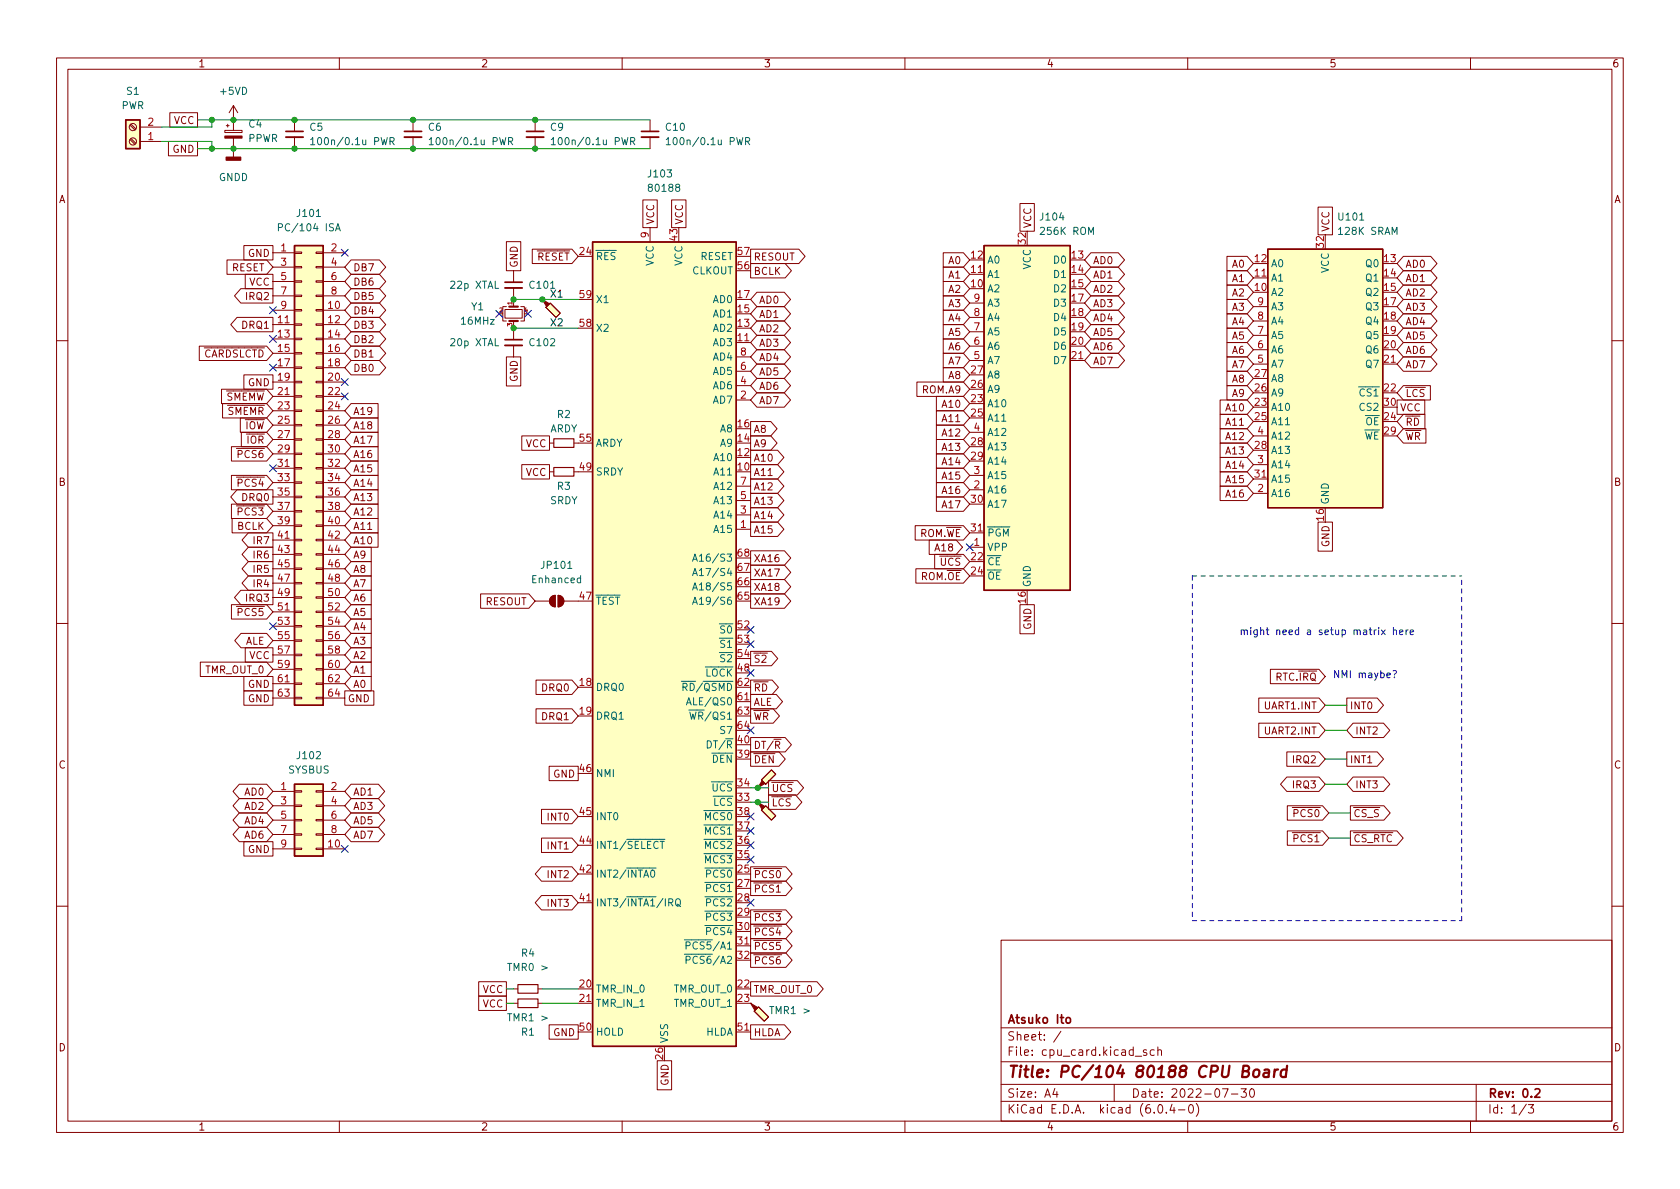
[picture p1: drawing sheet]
<svg xmlns="http://www.w3.org/2000/svg" width="297mm" height="210mm" viewBox="0 0 297 210" stroke-linecap="round" stroke-linejoin="round" font-family="sans-serif">
<g fill="none" stroke="#840000" stroke-width=".18">
<path d="M10 10.2h277v190.1h-277zM12 12.2h273v186.1h-273zM30 19.9h4.9v2.6h-4.9zM41.3 18.7l-.8 1.2M41.3 18.7v4.4M41.3 18.7l.7 1.2M60 10.2v2M110 10.2v2M160 10.2v2M210 10.2v2M260 10.2v2M23 22.1l.9 .9"/>
<path d="M23 24.7l.9 .8M23.2 22l.8 .8M23.2 24.5l.8 .8M24.8 25h3.8M24.8 22.5h3.8M29.8 25h5.1v2.6h-5.1zM39.8 23.1h3v.3h-3zM40 22.2h.5M40.3 22v.5M41.3 24.4v3.4M52.1 21.2v2M52.1 24.3v2"/>
<path d="M73 21.2v2M73 24.3v2M94.6 21.2v2M94.6 24.3v2M113.7 35.4h2.5v4.9h-2.5zM114.9 21.2v2M114.9 24.3v2M118.7 35.4h2.6v4.9h-2.6zM180.3 36h2.6v4.9h-2.6zM233 36.6h2.6v4.9h-2.6zM40.1 46h7l1.2 1.2-1.2 1.3h-7zM41.9 56.1h6.4v2.6h-6.4l-1.1-1.3z"/>
<path d="M42.6 51h5.7v2.6h-5.7l-1.1-1.3zM43.1 43.4h5.2v2.6h-5.2zM43.4 48.5h4.9v2.5h-4.9zM48.3 44.7h3.8M48.3 54.9h3.8M48.3 57.4h3.8M48.3 59.9h3.8M48.3 47.2h3.8M48.3 49.8h3.8M48.3 52.3h3.8M52.1 59.8h1.2v.3h-1.2zM52.1 57.3h1.2v.2h-1.2z"/>
<path d="M52.1 54.7h1.2v.3h-1.2zM52.1 52.2h1.2v.2h-1.2zM52.1 49.7h1.2v.2h-1.2zM52.1 47.1h1.2v.3h-1.2zM52.1 44.6h1.2v.2h-1.2zM55.9 59.8h1.2v.3h-1.2zM55.9 57.3h1.2v.2h-1.2zM55.9 54.7h1.2v.3h-1.2zM55.9 52.2h1.2v.2h-1.2zM55.9 49.7h1.2v.2h-1.2zM55.9 47.1h1.2v.3h-1.2zM55.9 44.6h1.2v.2h-1.2z"/>
<path d="M57.1 44.7h3.9M57.1 54.9h3.9M57.1 57.4h3.9M57.1 59.9h3.9M57.1 47.2h3.9M57.1 49.8h3.9M57.1 52.3h3.9M62.1 46h5l1.1 1.2-1.1 1.3h-5l-1.1-1.3zM62.1 58.7h5l1.1 1.2-1.1 1.3h-5l-1.1-1.3zM62.1 51h5l1.1 1.3-1.1 1.3h-5l-1.1-1.3zM62.1 56.1h5l1.1 1.3-1.1 1.3h-5l-1.1-1.3zM62.1 53.6h5l1.1 1.3-1.1 1.2h-5l-1.1-1.2z"/>
<path d="M62.1 48.5h5l1.1 1.3-1.1 1.2h-5l-1.1-1.2zM89.3 54.7h3v1.6h-3zM89.5 42.7h2.6v5.2h-2.6zM89.5 54.2h-.6v2.6h.6M90.8 47.9v2M90.8 50.9v3.3M90.8 56.8v3.3M92.1 54.2h.6v2.6h-.6M94.1 44.1h7l1.1 1.2-1.1 1.3h-7zM95.9 53h.1M96.5 54.4l.8-.8 1.8 1.8-.8 .7zM114.9 40.3v2.5"/>
<path d="M132.7 44.1h8.5l1.2 1.2-1.2 1.3h-8.5zM132.7 46.6h6.1l1.1 1.3-1.1 1.2h-6.1zM133.8 59.3h4.9l1.1 1.3-1.1 1.2h-4.9l-1.1-1.2zM133.8 51.7h4.9l1.1 1.3-1.1 1.2h-4.9l-1.1-1.2zM133.8 56.8h4.9l1.1 1.2-1.1 1.3h-4.9l-1.1-1.3zM133.8 54.2h4.9l1.1 1.3-1.1 1.3h-4.9l-1.1-1.3zM166.8 47.2h3.5l1.1 1.3-1.1 1.3h-3.5zM166.8 57.4h3.5l1.1 1.3-1.1 1.2h-3.5zM166.8 49.8h3.5l1.1 1.2-1.1 1.3h-3.5zM166.8 54.9h3.5l1.1 1.2-1.1 1.3h-3.5zM166.8 59.9h3.5l1.1 1.3-1.1 1.3h-3.5zM166.8 44.7h3.5l1.1 1.3-1.1 1.2h-3.5z"/>
<path d="M166.8 52.3h3.5l1.1 1.3-1.1 1.3h-3.5zM171.4 48.5h2.6M171.4 58.7h2.6M171.4 56.1h2.6M171.4 53.6h2.6M192.9 54.9h4.8l1.1 1.2-1.1 1.3h-4.8l-1.1-1.3zM192.9 52.3h4.8l1.1 1.3-1.1 1.3h-4.8l-1.1-1.3zM192.9 57.4h4.8l1.1 1.3-1.1 1.2h-4.8l-1.1-1.2zM192.9 59.9h4.8l1.1 1.3-1.1 1.3h-4.8l-1.1-1.3zM192.9 47.2h4.8l1.1 1.3-1.1 1.3h-4.8l-1.1-1.3zM192.9 49.8h4.8l1.1 1.2-1.1 1.3h-4.8l-1.1-1.3zM192.9 44.7h4.8l1.1 1.3-1.1 1.2h-4.8l-1.1-1.2z"/>
<path d="M216.9 50.4h3.6l1.1 1.3-1.1 1.3h-3.6zM216.9 55.5h3.6l1.1 1.3-1.1 1.2h-3.6zM216.9 58h3.6l1.1 1.3-1.1 1.3h-3.6zM216.9 53h3.6l1.1 1.2-1.1 1.3h-3.6zM216.9 45.3h3.6l1.1 1.3-1.1 1.3h-3.6zM216.9 47.9h3.6l1.1 1.2-1.1 1.3h-3.6zM221.6 49.1h2.6M221.6 59.3h2.6M221.6 56.8h2.6M221.6 54.2h2.6M248.1 53h4.9l1.1 1.2-1.1 1.3h-4.9l-1.1-1.3zM248.1 58h4.9l1.1 1.3-1.1 1.3h-4.9l-1.1-1.3z"/>
<path d="M248.1 47.9h4.9l1.1 1.2-1.1 1.3h-4.9l-1.1-1.3zM248.1 45.3h4.9l1.1 1.3-1.1 1.3h-4.9l-1.1-1.3zM248.1 55.5h4.9l1.1 1.3-1.1 1.2h-4.9l-1.1-1.2zM248.1 50.4h4.9l1.1 1.3-1.1 1.3h-4.9l-1.1-1.3zM10 60.2h2M35.2 61.2h11.9l1.2 1.3-1.2 1.2h-11.9zM39.2 68.8h7.9l1.2 1.3-1.2 1.3h-7.9zM39.3 71.4h7.8l1.2 1.2-1.2 1.3h-7.8zM40.9 79h6.2l1.2 1.3-1.2 1.2h-6.2zM42.5 73.9h4.6l1.2 1.3-1.2 1.2h-4.6zM42.7 76.4h4.4l1.2 1.3-1.2 1.3h-4.4zM43.1 66.3h5.2v2.5h-5.2z"/>
<path d="M48.3 62.5h3.8M48.3 65h3.8M48.3 67.6h3.8M48.3 70.1h3.8M48.3 72.6h3.8M48.3 75.2h3.8M48.3 77.7h3.8M52.1 77.6h1.2v.2h-1.2zM52.1 75.1h1.2v.2h-1.2zM52.1 72.5h1.2v.3h-1.2zM52.1 70h1.2v.2h-1.2zM52.1 67.4h1.2v.3h-1.2z"/>
<path d="M52.1 64.9h1.2v.2h-1.2zM52.1 62.4h1.2v.2h-1.2zM55.9 77.6h1.2v.2h-1.2zM55.9 75.1h1.2v.2h-1.2zM55.9 72.5h1.2v.3h-1.2zM55.9 70h1.2v.2h-1.2zM55.9 67.4h1.2v.3h-1.2zM55.9 64.9h1.2v.2h-1.2zM55.9 62.4h1.2v.2h-1.2zM57.1 62.5h3.9M57.1 65h3.9M57.1 67.6h3.9"/>
<path d="M57.1 70.1h3.9M57.1 72.6h3.9M57.1 75.2h3.9M57.1 77.7h3.9M62.1 71.4h4.7v2.5h-4.7l-1.1-1.3zM62.1 73.9h4.7v2.5h-4.7l-1.1-1.2zM62.1 76.4h4.7v2.6h-4.7l-1.1-1.3zM62.1 61.2h5l1.1 1.3-1.1 1.2h-5l-1.1-1.2zM62.1 63.7h5l1.1 1.3-1.1 1.3h-5l-1.1-1.3zM62.1 79h4.7v2.5h-4.7l-1.1-1.2zM89.5 63.1h2.6v5.2h-2.6zM90.8 61.1v2"/>
<path d="M92.3 77.1h4.9v2.5h-4.9zM97.2 78.4h.7M101.5 78.4h.7M130.2 60.6h2.5M130.2 70.7h2.5M130.2 68.2h2.5M130.2 65.7h2.5M130.2 63.1h2.5M132.7 77.1h3.6l1.1 1.3-1.1 1.2h-3.6zM132.7 74.5h3.6l1.1 1.3-1.1 1.3h-3.6zM132.7 79.6h4.8l1.1 1.3-1.1 1.3h-4.8zM133.8 69.5h4.9l1.1 1.2-1.1 1.3h-4.9l-1.1-1.3z"/>
<path d="M133.8 61.8h4.9l1.1 1.3-1.1 1.3h-4.9l-1.1-1.3zM133.8 66.9h4.9l1.1 1.3-1.1 1.3h-4.9l-1.1-1.3zM133.8 64.4h4.9l1.1 1.3-1.1 1.2h-4.9l-1.1-1.2zM162.1 67.6h8.2l1.1 1.2-1.1 1.3h-8.2zM165.6 75.2h4.7l1.1 1.2-1.1 1.3h-4.7zM165.6 72.6h4.7l1.1 1.3-1.1 1.3h-4.7zM165.6 70.1h4.7l1.1 1.3-1.1 1.2h-4.7zM165.6 77.7h4.7l1.1 1.3-1.1 1.3h-4.7zM166.8 65h3.5l1.1 1.3-1.1 1.3h-3.5zM166.8 62.5h3.5l1.1 1.2-1.1 1.3h-3.5zM171.4 63.7h2.6M171.4 76.4h2.6"/>
<path d="M171.4 61.2h2.6M189.2 63.7h2.6M192.9 62.5h4.8l1.1 1.2-1.1 1.3h-4.8l-1.1-1.3zM215.7 70.7h4.8l1.1 1.3-1.1 1.3h-4.8zM215.7 75.8h4.8l1.1 1.3-1.1 1.3h-4.8zM215.7 73.3h4.8l1.1 1.2-1.1 1.3h-4.8zM215.7 78.4h4.8l1.1 1.2-1.1 1.3h-4.8zM216.9 60.6h3.6l1.1 1.2-1.1 1.3h-3.6zM216.9 63.1h3.6l1.1 1.3-1.1 1.3h-3.6zM216.9 68.2h3.6l1.1 1.3-1.1 1.2h-3.6zM216.9 65.7h3.6l1.1 1.2-1.1 1.3h-3.6zM221.6 64.4h2.6"/>
<path d="M221.6 77.1h2.6M221.6 61.8h2.6M244.5 64.4h2.5M247 70.7h4.9v2.6h-4.9zM248.1 60.6h4.9l1.1 1.2-1.1 1.3h-4.9l-1.1-1.3zM248.1 73.3h3.8v2.5h-3.8l-1.1-1.3zM248.1 68.2h4.8v2.5h-4.8l-1.1-1.2zM248.1 63.1h4.9l1.1 1.3-1.1 1.3h-4.9l-1.1-1.3zM248.1 75.8h4v2.6h-4l-1.1-1.3zM285 60.2h2M40.9 89.1h6.2l1.2 1.3-1.2 1.3h-6.2zM40.9 84.1h6.2l1.2 1.2-1.2 1.3h-6.2z"/>
<path d="M41 91.7h6.1l1.2 1.3-1.2 1.2h-6.1zM41.9 86.6h6.4v2.5h-6.4l-1.1-1.2zM43.9 94.2h4.4v2.6h-4.4l-1.1-1.3zM43.9 96.8h4.4v2.5h-4.4l-1.1-1.3zM43.9 99.3h4.4v2.5h-4.4l-1.1-1.2zM48.3 80.3h3.8M48.3 82.8h3.8M48.3 85.3h3.8M48.3 87.9h3.8M48.3 90.4h3.8M48.3 93h3.8M48.3 95.5h3.8"/>
<path d="M48.3 98h3.8M52.1 97.9h1.2v.3h-1.2zM52.1 95.4h1.2v.2h-1.2zM52.1 92.8h1.2v.3h-1.2zM52.1 90.3h1.2v.2h-1.2zM52.1 87.8h1.2v.2h-1.2zM52.1 85.2h1.2v.3h-1.2zM52.1 82.7h1.2v.2h-1.2zM52.1 80.1h1.2v.3h-1.2zM55.9 97.9h1.2v.3h-1.2zM55.9 95.4h1.2v.2h-1.2zM55.9 92.8h1.2v.3h-1.2z"/>
<path d="M55.9 90.3h1.2v.2h-1.2zM55.9 87.8h1.2v.2h-1.2zM55.9 85.2h1.2v.3h-1.2zM55.9 82.7h1.2v.2h-1.2zM55.9 80.1h1.2v.3h-1.2zM57.1 80.3h3.9M57.1 82.8h3.9M57.1 85.3h3.9M57.1 87.9h3.9M57.1 90.4h3.9M57.1 93h3.9M57.1 95.5h3.9"/>
<path d="M57.1 98h3.9M62.1 99.3h3.5v2.5h-3.5l-1.1-1.2zM62.1 96.8h3.5v2.5h-3.5l-1.1-1.3zM62.1 89.1h4.7v2.6h-4.7l-1.1-1.3zM62.1 86.6h4.7v2.5h-4.7l-1.1-1.2zM62.1 94.2h4.7v2.6h-4.7l-1.1-1.3zM62.1 91.7h4.7v2.5h-4.7l-1.1-1.2zM62.1 84.1h4.7v2.5h-4.7l-1.1-1.3zM62.1 81.5h4.7v2.6h-4.7l-1.1-1.3zM92.3 82.2h4.9v2.5h-4.9zM97.2 83.4h.7M101.5 83.4h.7"/>
<path d="M130.2 93.6h2.5M130.2 91.1h2.5M130.2 88.5h2.5M130.2 86h2.5M132.7 97.4h6l1.1 1.3-1.1 1.2h-6zM132.7 89.8h4.8l1.1 1.3-1.1 1.2h-4.8zM132.7 87.2h4.8l1.1 1.3-1.1 1.3h-4.8zM132.7 84.7h4.8l1.1 1.3-1.1 1.2h-4.8zM132.7 92.3h4.8l1.1 1.3-1.1 1.3h-4.8zM132.7 82.2h4.8l1.1 1.2-1.1 1.3h-4.8zM132.7 99.9h6l1.1 1.3-1.1 1.3h-6zM161.8 93h8.5l1.1 1.2-1.1 1.3h-8.5z"/>
<path d="M164.3 95.5h4.8l1.1 1.3-1.1 1.2h-4.8zM165.3 98h5l1.1 1.3-1.1 1.3h-5zM165.6 87.9h4.7l1.1 1.2-1.1 1.3h-4.7zM165.6 82.8h4.7l1.1 1.3-1.1 1.2h-4.7zM165.6 80.3h4.7l1.1 1.2-1.1 1.3h-4.7zM165.6 85.3h4.7l1.1 1.3-1.1 1.3h-4.7zM171.4 96.8h2.6M171.4 86.6h2.6M171.4 84.1h2.6M171.4 94.2h2.6M215.7 86h4.8l1.1 1.2-1.1 1.3h-4.8zM215.7 80.9h4.8l1.1 1.3-1.1 1.2h-4.8z"/>
<path d="M215.7 83.4h4.8l1.1 1.3-1.1 1.3h-4.8zM221.6 87.2h2.6M221.6 82.2h2.6M221.6 84.7h2.6M233 92.3h2.6v5.2h-2.6zM10 110.2h2M35.4 117.1h11.7l1.2 1.3-1.2 1.2h-11.7zM40.9 106.9h6.2l1.2 1.3-1.2 1.3h-6.2zM42.6 104.4h5.7v2.5h-5.7l-1.1-1.2zM42.6 112h4.5l1.2 1.3-1.2 1.2h-4.5l-1.1-1.2zM43.1 119.6h5.2v2.6h-5.2zM43.4 114.5h4.9v2.6h-4.9z"/>
<path d="M43.9 101.8h4.4v2.6h-4.4l-1.1-1.3zM48.3 100.6h3.8M48.3 103.1h3.8M48.3 105.7h3.8M48.3 108.2h3.8M48.3 110.7h3.8M48.3 113.3h3.8M48.3 115.8h3.8M48.3 118.4h3.8M52.1 118.2h1.2v.3h-1.2zM52.1 115.7h1.2v.2h-1.2zM52.1 113.2h1.2v.2h-1.2z"/>
<path d="M52.1 110.6h1.2v.3h-1.2zM52.1 108.1h1.2v.2h-1.2zM52.1 105.5h1.2v.3h-1.2zM52.1 103h1.2v.2h-1.2zM52.1 100.5h1.2v.2h-1.2zM55.9 118.2h1.2v.3h-1.2zM55.9 115.7h1.2v.2h-1.2zM55.9 113.2h1.2v.2h-1.2zM55.9 110.6h1.2v.3h-1.2zM55.9 108.1h1.2v.2h-1.2zM55.9 105.5h1.2v.3h-1.2zM55.9 103h1.2v.2h-1.2z"/>
<path d="M55.9 100.5h1.2v.2h-1.2zM57.1 100.6h3.9M57.1 103.1h3.9M57.1 105.7h3.9M57.1 108.2h3.9M57.1 110.7h3.9M57.1 113.3h3.9M57.1 115.8h3.9M57.1 118.4h3.9M62.1 119.6h3.5v2.6h-3.5l-1.1-1.3zM62.1 117.1h3.5v2.5h-3.5l-1.1-1.2zM62.1 101.8h3.5v2.6h-3.5l-1.1-1.3z"/>
<path d="M62.1 114.5h3.5v2.6h-3.5l-1.1-1.3zM62.1 109.5h3.5v2.5h-3.5l-1.1-1.3zM62.1 106.9h3.5v2.6h-3.5l-1.1-1.3zM62.1 112h3.5v2.5h-3.5l-1.1-1.2zM62.1 104.4h3.5v2.5h-3.5l-1.1-1.2zM85 105h8.5l1.1 1.3-1.1 1.3h-8.5zM94.6 106.3h2.6M97.5 105.6l.7-.3v2a1.02 1.02 0 0 1-1-.6 1.02 1.02 0 0 1 .3-1.1zM98.7 105.3a1.02 1.02 0 0 1 1 1 1.02 1.02 0 0 1-1 1zM99.7 106.3h2.5M132.7 115.2h3.7l1.1 1.3-1.1 1.2h-3.7zM132.7 105h6l1.1 1.3-1.1 1.3h-6z"/>
<path d="M132.7 102.5h6l1.1 1.3-1.1 1.2h-6zM161.9 100.6h8.4l1.1 1.2-1.1 1.3h-8.4zM180.3 106.9h2.6v5.2h-2.6zM224.6 118.4h8.6l1.1 1.2-1.1 1.3h-8.6zM285 110.2h2M42.3 138.7h4.8l1.2 1.2-1.2 1.3h-4.8l-1.1-1.3zM43.1 122.2h5.2v2.5h-5.2zM48.3 139.9h3.8M48.3 120.9h3.8M48.3 123.4h3.8M52.1 139.8h1.2v.3h-1.2zM52.1 123.3h1.2v.3h-1.2z"/>
<path d="M52.1 120.8h1.2v.2h-1.2zM55.9 139.8h1.2v.3h-1.2zM55.9 123.3h1.2v.3h-1.2zM55.9 120.8h1.2v.2h-1.2zM57.1 139.9h3.9M57.1 120.9h3.9M57.1 123.4h3.9M61 122.2h5.1v2.5h-5.1zM62.1 138.7h4.8l1.1 1.2-1.1 1.3h-4.8l-1.1-1.3zM94.8 120.3h6.3l1.1 1.2-1.1 1.3h-6.3zM94.8 125.3h6.3l1.1 1.3-1.1 1.3h-6.3zM97.1 135.5h5.1v2.5h-5.1z"/>
<path d="M130.2 124.1h2.5M132.7 130.4h6.1l1.1 1.3-1.1 1.3h-6.1zM132.7 120.3h3.8l1.1 1.2-1.1 1.3h-3.8zM132.7 133h5l1.1 1.2-1.1 1.3h-5zM132.7 122.8h4.6l1.1 1.3-1.1 1.2h-4.6zM132.7 125.3h4l1.1 1.3-1.1 1.3h-4zM134 139.3h.1M134.6 137.9l1.8-1.8 .8 .8-1.8 1.8zM135.9 138h5.1l1.1 1.3-1.1 1.3h-5.1zM222.6 123.4h10.6l1.1 1.3-1.1 1.3h-10.6zM222.6 127.9h10.6l1.1 1.3-1.1 1.2h-10.6zM227.5 133h5.7l1.1 1.2-1.1 1.3h-5.7z"/>
<path d="M227.5 137.4h5.7l1.1 1.3-1.1 1.2h-5.7l-1.1-1.2zM238.1 133h5.4l1.1 1.2-1.1 1.3h-5.4zM238.1 123.4h5.4l1.1 1.3-1.1 1.3h-5.4zM239.2 127.9h5.4l1.1 1.3-1.1 1.2h-5.4l-1.1-1.2zM239.2 137.4h5.4l1.1 1.3-1.1 1.2h-5.4l-1.1-1.2zM42.3 143.8h4.8l1.2 1.2-1.2 1.3h-4.8l-1.1-1.3zM42.3 141.2h4.8l1.2 1.3-1.2 1.3h-4.8l-1.1-1.3zM42.3 146.3h4.8l1.2 1.3-1.2 1.2h-4.8l-1.1-1.2zM43.1 148.8h5.2v2.6h-5.2zM48.3 150.1h3.8M48.3 142.5h3.8M48.3 145h3.8"/>
<path d="M48.3 147.6h3.8M52.1 150h1.2v.2h-1.2zM52.1 147.4h1.2v.3h-1.2zM52.1 144.9h1.2v.3h-1.2zM52.1 142.4h1.2v.2h-1.2zM55.9 150h1.2v.2h-1.2zM55.9 147.4h1.2v.3h-1.2zM55.9 144.9h1.2v.3h-1.2zM55.9 142.4h1.2v.2h-1.2zM57.1 150.1h3.9M57.1 142.5h3.9M57.1 145h3.9"/>
<path d="M57.1 147.6h3.9M62.1 143.8h4.8l1.1 1.2-1.1 1.3h-4.8l-1.1-1.3zM62.1 141.2h4.8l1.1 1.3-1.1 1.3h-4.8l-1.1-1.3zM62.1 146.3h4.8l1.1 1.3-1.1 1.2h-4.8l-1.1-1.2zM95.7 148.2h5.4l1.1 1.3-1.1 1.2h-5.4zM95.7 153.3h5.4l1.1 1.3-1.1 1.2h-5.4l-1.1-1.2zM95.7 143.1h5.4l1.1 1.3-1.1 1.3h-5.4zM95.7 158.4h5.4l1.1 1.2-1.1 1.3h-5.4l-1.1-1.3zM102.2 159.6h2.6M132.7 155.8h6.2l1.2 1.3-1.2 1.3h-6.2zM132.7 153.3h6.2l1.2 1.3-1.2 1.2h-6.2zM134 141.9h.1"/>
<path d="M134.6 143.3l.8-.8 1.8 1.8-.8 .7zM135.9 140.6h4.8l1.1 1.3-1.1 1.2h-4.8zM227.6 142.5h6.2l1.1 1.3-1.1 1.2h-6.2zM227.6 146.9h6.2l1.1 1.3-1.1 1.3h-6.2zM238.8 142.5h5.9l1.1 1.3-1.1 1.2h-5.9zM238.8 146.9h8.2l1.1 1.3-1.1 1.3h-8.2zM10 160.2h2M84.6 173.6h4.9v2.5h-4.9zM84.6 176.1h4.9v2.6h-4.9zM90.8 174.9h.8M90.8 177.4h.8M95.1 174.9h.8"/>
<path d="M95.1 177.4h.8M102.2 177.4h2.6M130.2 167.3h2.5M132.7 166h6.2l1.2 1.3-1.2 1.2h-6.2zM132.7 168.5h6.2l1.2 1.3-1.2 1.3h-6.2zM132.7 160.9h6.2l1.2 1.3-1.2 1.2h-6.2zM132.7 163.4h6.2l1.2 1.3-1.2 1.3h-6.2zM132.7 173.6h11.7l1.2 1.3-1.2 1.2h-11.7zM133.3 178.8l.8-.8 1.8 1.8-.8 .8zM133.6 169.9l.6-.1 .1-.2-.1-.3-.6-.1v1.3M135.6 169.3a.6 .6 0 0 0-.9 .4 .6 .6 0 0 0 .6 .8l.3-.2M136.8 169.2h-.5l-.2 .1v.4l.6 .2 .1 .3-.3 .3-.5-.1"/>
<path d="M137.9 169.2h-.4a.85 .85 0 0 0 0 1.3l.4-.2 .1-.4-.3-.2h-.3l-.1 .2M177 166.3h108v32h-108zM285 160.2h2M60 198.3v2M97.1 181.2h5.1v2.6h-5.1zM110 198.3v2M116.2 187.6h2.5v5.1h-2.5zM130.2 182.5h2.5M132.7 181.2h6l1.1 1.3-1.1 1.3h-6zM160 198.3v2M177 194.8h108M177 191.8h108"/>
<path d="M177 187.8h108M177 181.8h108M186.5 192.5l-.4 1h1M186.9 193v1M187.6 182.4l-1.3 1.9M197 191.8v3M200.7 186.8h1.2M202.7 185.7l-.3-.1-.3 .2 .1 .3 .5 .1v.4h-.6M204.1 185.7l-.5-.1-.2 .3v.4l.1 .3h.6M204.7 185.8l.2-.2 .4 .1 .1 .9M204.7 185.1v1.5M204.9 195.4l.2-.1a.81 .81 0 0 1 .6 .7 .81 .81 0 0 1-.3 .8h-.2a.81 .81 0 0 1-.6-.6 .81 .81 0 0 1 .3-.8z"/>
<path d="M206.2 196.7v.1M207.2 195.3l-.3 1h.9M207.6 195.8v1M208.4 196.3h1.1M210 198.3v2M210.4 195.4l.1-.1a.81 .81 0 0 1 .6 .7 .81 .81 0 0 1-.3 .8h-.2a.81 .81 0 0 1-.5-.6 .81 .81 0 0 1 .3-.8zM211.5 195.1a1.72 1.72 0 0 1 0 2.3M216.1 192.5h1l-.6 1.5M217.7 193.5h1.2M219.4 192.5h1l-.5 .6 .4 .1v.7l-.2 .1h-.5l-.2-.1M221.1 192.7l.2-.2a.81 .81 0 0 1 .6 .7 .81 .81 0 0 1-.3 .8h-.2a.81 .81 0 0 1-.3-1.3zM260 198.3v2"/>
<path d="M261 191.8v6.5M269.9 195.3l-1.3 1.9M270.2 195.3h1l-.6 .6 .5 .1v.7l-.2 .1h-.5l-.2-.1"/>
<circle cx="23.5" cy="25" r=".63"/>
<circle cx="23.5" cy="22.5" r=".63"/>
</g>
<path d="M50.5 23.2h3.1M71.5 23.2h3M93.1 23.2h3M113.4 23.2h3.1M89.3 49.9h3M89.3 60.1h3M188.6 180.1l.2-.2 .4 .2 .1 .5-.2 .3h-.3l-.2-.1zM271.4 192.7l.6-.2 .2 .2 .1 .3-1 1h1" fill="none" stroke="#840000" stroke-width=".3"/>
<path d="M219.7 189.4l.9-.1a.46 .46 0 0 0 .3-.4 .46 .46 0 0 0-.4-.4h-.6l-.3 2h.8a.53 .53 0 0 0 .4-.5 .53 .53 0 0 0-.4-.6M221.8 189.3a.52 .52 0 0 1 .5-.2 .52 .52 0 0 1 .4 .4l-.1 .6a.55 .55 0 0 1-.5 .4 .55 .55 0 0 1-.5-.4zM223.6 189.2l.2-.1 .5 .1v1.3M224.4 189.6l-.7 .1a.4 .4 0 0 0-.3 .3 .4 .4 0 0 0 .2 .5l.7-.1M225.4 189.1l-.2 1.4M226 189.1l-.4 .1-.3 .3M227.5 189.2a.66 .66 0 0 0-1 .3l-.1 .6 .2 .3 .2 .1 .5-.1M227.6 188.5l-.3 2" fill="none" stroke="#840000" stroke-width=".4"/>
<path d="M97.9 77.6h3.6v1.5h-3.6zM97.9 82.7h3.6v1.5h-3.6zM91.6 174.1h3.5v1.5h-3.5zM91.6 176.7h3.5v1.5h-3.5z" fill="none" stroke="#840000" stroke-width=".2"/>
<g fill="#ffffc2" stroke="#ffffc2" stroke-width=".18">
<path d="M52.1 138.7h5v12.7h-5z"/>
<path d="M134.6 143.3l.8-.8 1.8 1.8-.8 .7z"/>
<path d="M134.6 137.9l1.8-1.8 .8 .8-1.8 1.8z"/>
<path d="M52.1 43.4h5v81.3h-5z"/>
<path d="M22.2 21.2h2.6v5.1h-2.6z"/>
<path d="M133.3 178.8l.8-.8 1.8 1.8-.8 .8z"/>
<path d="M104.8 42.8h25.4v142.2h-25.4z"/>
<path d="M96.5 54.4l.8-.8 1.8 1.8-.8 .7z"/>
<path d="M174 43.4h15.2v61h-15.2z"/>
<path d="M224.2 44.1h20.3v45.7h-20.3z"/>
</g>
<path d="M22.2 21.2h2.6v5.1h-2.6zM52.1 43.4h5v81.3h-5zM104.8 42.8h25.4v142.2h-25.4zM174 43.4h15.2v61h-15.2zM224.2 44.1h20.3v45.7h-20.3zM52.1 138.7h5v12.7h-5z" fill="none" stroke="#840000" stroke-width=".25"/>
<g fill="#840000" stroke="#840000" stroke-width=".18">
<path d="M134 141.9l1.3 .7-.6 .5z"/>
<path d="M134.7 138l.6 .6-1.3 .7z"/>
<path d="M39.8 24h3v.4h-3z"/>
<path d="M132.7 177.4l1.3 .8-.5 .5z"/>
<path d="M97.5 105.6l.7-.3v2a1.02 1.02 0 0 1-1-.6 1.02 1.02 0 0 1 .3-1.1z"/>
<path d="M98.7 105.3a1.02 1.02 0 0 1 1 1 1.02 1.02 0 0 1-1 1z"/>
<path d="M95.9 53l1.3 .7-.6 .5z"/>
</g>
<g fill="none" stroke="#006464" stroke-width=".18">
<path d="M54.9 24.7l.4-.4v1.3M54.9 25.6h.8M69 25l.6-.1 .1-.2-.1-.3-.6-.1v1.3M69.3 25l.4 .6M75.9 24.7l.3-.4v1.3M75.9 25.6h.7M89.9 25l.6-.1 .1-.2v-.3l-.7-.1v1.3M90.2 25l.4 .6M97.5 24.7l.3-.4v1.3M97.5 25.6h.7M111.5 25l.6-.1 .1-.2v-.3l-.7-.1v1.3M111.8 25l.4 .6"/>
<path d="M117.8 24.7l.4-.4v1.3M117.8 25.6h.7M131.8 25l.6-.1 .2-.2-.1-.3-.7-.1v1.3M132.1 25l.5 .6M49.2 40.2h.6l.2-.2-.1-.3-.7-.1v1.2M59.3 40.8l.5-1.2 .4 1.2M59.4 40.5h.7M122.5 99.2l.4-1.2 .4 1.2M122.6 98.9h.6M122.5 106.9l.4-1.3 .4 1.3M122.5 104.3l.4-1.2 .4 1.2M122.5 101.8l.4-1.3 .4 1.3"/>
<path d="M122.6 106.5h.6M122.6 104h.6M122.6 101.4h.6M121.4 124.6l.4-1.2 .4 1.2M121.5 124.3h.6M124.8 145v-1.3l.4 .9 .4-.9v1.3M126.9 143.8a.6 .6 0 0 0-.8 .4 .6 .6 0 0 0 .6 .8l.2-.2M128.1 143.8l-.4-.1-.3 .2 .1 .3 .6 .3v.3l-.2 .2-.5-.1M128.7 143.8l.2-.1a.68 .68 0 0 1 .5 .6 .68 .68 0 0 1-.5 .7l-.2-.2-.1-.3zM124.9 162.1h.6l.2-.2-.1-.3-.7-.1v1.2M126.9 161.6a.6 .6 0 0 0-.8 .4 .6 .6 0 0 0 .6 .7l.2-.1M128.1 161.5h-.4l-.3 .2 .1 .3 .6 .3v.3l-.2 .1h-.5"/>
<path d="M128.6 161.5h.7l-.4 .5 .4 .1v.5l-.2 .1-.5-.1"/>
</g>
<path d="M50.5 24.3h3.1M71.5 24.3h3M93.1 24.3h3M113.4 24.3h3.1M89.3 50.9h3M89.3 61.1h3" fill="none" stroke="#840000" stroke-width=".33"/>
<path d="M90 54.2h1.6M90 56.8h1.6" fill="none" stroke="#840000" stroke-width=".38"/>
<path d="M40 27.8h2.5v.5h-2.5z" fill="#840000" stroke="#840000" stroke-width=".25"/>
<path d="M244.2 111.4l.7 .8M244.9 111.4l-.7 .8M246.3 118.6h.4l.2 .2-.4 .6M246.4 111.5l.1-.1h.3l.1 .8M246.4 111v1.2M246.5 119.7v.2M247.5 111.8l.6-.1-.1-.3h-.4l-.1 .2v.6h.5M248.6 111.4v.8M249 111.4l-.4 .2M249.3 111.8l.6-.1v-.3h-.4l-.2 .2 .1 .6h.5" fill="none" stroke="#0000c2" stroke-width=".18"/>
<path d="M210.8 101.8h47.6M210.8 101.8v61M210.8 162.8h47.6M258.4 162.8v-61" fill="none" stroke="#0000c2" stroke-width=".18" stroke-dasharray=".8 .8"/>
<g fill="none" stroke="#009600" stroke-width=".18">
<path d="M28.6 25h8.9v1.3M34.9 26.3h80M34.9 21.2h80M37.5 21.2v1.3h-8.9M90.8 53h11.4M90.8 58h11.4M132.7 139.3h3.2M234.3 134.2h3.8M234.3 129.2h3.8M234.3 124.7h3.8M234.3 138.7h3.8M132.7 141.9h3.2"/>
<path d="M234.9 148.2h3.9M234.9 143.8h3.9M89.5 174.9h1.3M89.5 177.4h1.3M95.9 174.9h6.3M95.9 177.4h6.3"/>
</g>
<g fill="none" stroke="#000084" stroke-width=".18">
<path d="M47.7 59.3l1.2 1.2M47.7 54.2l1.2 1.3M48.9 59.3l-1.2 1.2M48.9 54.2l-1.2 1.3M60.4 44.1l1.2 1.2M61.6 44.1l-1.2 1.2M87.7 54.9l1.2 1.2M88.9 54.9l-1.2 1.2M92.7 54.9l1.3 1.2M94 54.9l-1.3 1.2M47.7 64.4l1.2 1.2M48.9 64.4l-1.2 1.2"/>
<path d="M60.4 66.9l1.2 1.3M60.4 69.5l1.2 1.2M61.6 69.5l-1.2 1.2M61.6 66.9l-1.2 1.3M47.7 82.2l1.2 1.2M48.9 82.2l-1.2 1.2M170.8 96.2l1.3 1.2M172.1 96.2l-1.3 1.2M47.7 110.1l1.2 1.2M48.9 110.1l-1.2 1.2M132.1 110.8l1.2 1.2M132.1 113.3l1.2 1.2"/>
<path d="M132.1 118.4l1.2 1.2M133.3 110.8l-1.2 1.2M133.3 113.3l-1.2 1.2M133.3 118.4l-1.2 1.2M132.1 128.5l1.2 1.3M133.3 128.5l-1.2 1.3M60.4 149.5l1.2 1.2M61.6 149.5l-1.2 1.2M132.1 146.3l1.2 1.2M132.1 151.4l1.2 1.2M132.1 148.9l1.2 1.2M132.1 159l1.2 1.2"/>
<path d="M132.1 143.8l1.2 1.2M133.3 146.3l-1.2 1.2M133.3 151.4l-1.2 1.2M133.3 148.9l-1.2 1.2M133.3 159l-1.2 1.2M133.3 143.8l-1.2 1.2"/>
</g>
<g fill="#009600" stroke="#009600" stroke-width=".18">
<circle cx="52.1" cy="26.3" r=".46"/>
<circle cx="90.8" cy="58" r=".46"/>
<circle cx="90.8" cy="53" r=".46"/>
<circle cx="95.9" cy="53" r=".46"/>
<circle cx="134" cy="141.9" r=".46"/>
<circle cx="134" cy="139.3" r=".46"/>
<circle cx="73" cy="26.3" r=".46"/>
<circle cx="73" cy="21.2" r=".46"/>
<circle cx="94.6" cy="26.3" r=".46"/>
<circle cx="94.6" cy="21.2" r=".46"/>
<circle cx="37.5" cy="26.3" r=".46"/>
<circle cx="41.3" cy="26.3" r=".46"/>
<circle cx="52.1" cy="21.2" r=".46"/>
<circle cx="41.3" cy="21.2" r=".46"/>
<circle cx="37.5" cy="21.2" r=".46"/>
</g>
<text font-size="2.8" fill="#840000" x="178" y="190.6">Title: PC/104 80188 CPU Board</text>
<g font-size="2.1" fill="#840000">
<text x="178" y="184">Sheet: /</text>
<text x="178" y="181">Atsuko Ito</text>
<text x="178" y="186.7">File: cpu_card.kicad_sch</text>
<text x="178" y="196.9">KiCad E.D.A. kicad (6.0.4-0)</text>
<text x="178" y="194.1">Size: A4</text>
<text x="200" y="194.1">Date: 2022-07-30</text>
<text x="263" y="194.1">Rev: 0.2</text>
<text x="263" y="196.9">Id: 1/3</text>
</g>
<g font-size="1.8" fill="#840000">
<text x="35" y="11.9">1</text>
<text x="85" y="11.9">2</text>
<text x="135" y="11.9">3</text>
<text x="185" y="11.9">4</text>
<text x="235" y="11.9">5</text>
<text x="285" y="11.9">6</text>
<text x="30.7" y="21.9">VCC</text>
<text x="30.5" y="27">GND</text>
<text x="10.3" y="35.9">A</text>
<text x="285.3" y="35.9">A</text>
<text x="115.7" y="39.8" transform="rotate(-90 115.7 39.8)">VCC</text>
<text x="120.7" y="39.8" transform="rotate(-90 120.7 39.8)">VCC</text>
<text x="182.3" y="40.4" transform="rotate(-90 182.3 40.4)">VCC</text>
<text x="235" y="41" transform="rotate(-90 235 41)">VCC</text>
<text x="40.9" y="48">RESET</text>
<text x="43.9" y="45.4">GND</text>
<text x="62.4" y="48">DB7</text>
<text x="91.5" y="47.4" transform="rotate(-90 91.5 47.4)">GND</text>
<text x="93.5" y="46.1">~{RESET}</text>
<text x="133.2" y="46.1">RESOUT</text>
<text x="167.8" y="46.7">A0</text>
<text x="193.2" y="46.7">AD0</text>
<text x="217.9" y="47.3">A0</text>
<text x="248.4" y="47.3">AD0</text>
<text x="43.7" y="53">IRQ2</text>
<text x="44" y="50.5">VCC</text>
<text x="62.4" y="53">DB5</text>
<text x="62.4" y="50.5">DB6</text>
<text x="133.2" y="48.6">BCLK</text>
<text x="134.1" y="53.7">AD0</text>
<text x="167.8" y="49.2">A1</text>
<text x="167.8" y="51.8">A2</text>
<text x="193.2" y="49.2">AD1</text>
<text x="193.2" y="51.8">AD2</text>
<text x="217.9" y="52.4">A2</text>
<text x="217.9" y="49.9">A1</text>
<text x="248.4" y="49.9">AD1</text>
<text x="248.4" y="52.4">AD2</text>
<text x="42.9" y="58.1">DRQ1</text>
<text x="62.4" y="58.1">DB3</text>
<text x="62.4" y="55.6">DB4</text>
<text x="134.1" y="58.8">AD2</text>
<text x="134.1" y="56.2">AD1</text>
<text x="167.8" y="59.4">A5</text>
<text x="167.8" y="56.9">A4</text>
<text x="167.8" y="54.3">A3</text>
<text x="193.2" y="56.9">AD4</text>
<text x="193.2" y="54.3">AD3</text>
<text x="193.2" y="59.4">AD5</text>
<text x="217.9" y="57.5">A4</text>
<text x="217.9" y="54.9">A3</text>
<text x="248.4" y="54.9">AD3</text>
<text x="248.4" y="57.5">AD4</text>
<text x="34.5" y="63.2">~{CARDSLCTD}</text>
<text x="62.4" y="60.7">DB2</text>
<text x="62.4" y="63.2">DB1</text>
<text x="62.4" y="65.7">DB0</text>
<text x="134.1" y="61.3">AD3</text>
<text x="134.1" y="63.8">AD4</text>
<text x="167.8" y="61.9">A6</text>
<text x="167.8" y="64.5">A7</text>
<text x="193.2" y="61.9">AD6</text>
<text x="193.2" y="64.5">AD7</text>
<text x="217.9" y="62.6">A6</text>
<text x="217.9" y="60">A5</text>
<text x="217.9" y="65.1">A7</text>
<text x="248.4" y="62.6">AD6</text>
<text x="248.4" y="65.1">AD7</text>
<text x="248.4" y="60">AD5</text>
<text x="38.5" y="70.8">~{SMEMW}</text>
<text x="43.9" y="68.3">GND</text>
<text x="91.5" y="67.5" transform="rotate(-90 91.5 67.5)">GND</text>
<text x="134.1" y="71.5">AD7</text>
<text x="134.1" y="68.9">AD6</text>
<text x="134.1" y="66.4">AD5</text>
<text x="163.1" y="69.6">ROM.A9</text>
<text x="167.8" y="67">A8</text>
<text x="217.9" y="70.2">A9</text>
<text x="217.9" y="67.6">A8</text>
<text x="248.4" y="70.2">~{LCS}</text>
<text x="38.9" y="73.4">~{SMEMR}</text>
<text x="41.9" y="75.9">~{IOW}</text>
<text x="62.4" y="73.4">A19</text>
<text x="62.4" y="75.9">A18</text>
<text x="133.2" y="76.5">A8</text>
<text x="166.8" y="77.2">A12</text>
<text x="166.8" y="74.6">A11</text>
<text x="166.8" y="72.1">A10</text>
<text x="216.9" y="72.7">A10</text>
<text x="216.9" y="77.8">A12</text>
<text x="216.9" y="75.3">A11</text>
<text x="247.5" y="72.7">VCC</text>
<text x="248.4" y="75.3">~{RD}</text>
<text x="248.4" y="77.8">~{WR}</text>
<text x="40.8" y="81">~{PCS6}</text>
<text x="42.3" y="78.4">~{IOR}</text>
<text x="62.4" y="78.4">A17</text>
<text x="62.4" y="81">A16</text>
<text x="62.4" y="83.5">A15</text>
<text x="92.9" y="79.1">VCC</text>
<text x="133.2" y="79.1">A9</text>
<text x="133.2" y="81.6">A10</text>
<text x="166.8" y="82.3">A14</text>
<text x="166.8" y="79.7">A13</text>
<text x="216.9" y="80.3">A13</text>
<text x="216.9" y="82.9">A14</text>
<text x="10.3" y="85.9">B</text>
<text x="40.8" y="86.1">~{PCS4}</text>
<text x="42.9" y="88.6">DRQ0</text>
<text x="62.4" y="88.6">A13</text>
<text x="62.4" y="86.1">A14</text>
<text x="92.9" y="84.2">VCC</text>
<text x="133.2" y="89.2">A13</text>
<text x="133.2" y="86.7">A12</text>
<text x="133.2" y="84.2">A11</text>
<text x="166.8" y="89.9">A17</text>
<text x="166.8" y="84.8">A15</text>
<text x="166.8" y="87.3">A16</text>
<text x="216.9" y="88">A16</text>
<text x="216.9" y="85.4">A15</text>
<text x="285.3" y="85.9">B</text>
<text x="40.8" y="91.1">~{PCS3}</text>
<text x="41.9" y="93.7">BCLK</text>
<text x="62.4" y="91.1">A12</text>
<text x="62.4" y="93.7">A11</text>
<text x="133.2" y="91.8">A14</text>
<text x="133.2" y="94.3">A15</text>
<text x="161.2" y="95">ROM.~{WE}</text>
<text x="45" y="96.2">IR7</text>
<text x="45" y="98.8">IR6</text>
<text x="45" y="101.3">IR5</text>
<text x="62.4" y="101.3">A8</text>
<text x="62.4" y="98.8">A9</text>
<text x="62.4" y="96.2">A10</text>
<text x="133.2" y="99.4">XA16</text>
<text x="133.2" y="101.9">XA17</text>
<text x="164.9" y="100">~{UCS}</text>
<text x="165.5" y="97.5">A18</text>
<text x="235" y="96.7" transform="rotate(-90 235 96.7)">GND</text>
<text x="43.7" y="106.4">IRQ3</text>
<text x="45" y="103.8">IR4</text>
<text x="62.4" y="103.8">A7</text>
<text x="62.4" y="106.4">A6</text>
<text x="85.8" y="107">RESOUT</text>
<text x="133.2" y="107">XA19</text>
<text x="133.2" y="104.5">XA18</text>
<text x="161.5" y="102.6">ROM.~{OE}</text>
<text x="40.8" y="108.9">~{PCS5}</text>
<text x="62.4" y="111.5">A4</text>
<text x="62.4" y="108.9">A5</text>
<text x="182.3" y="111.3" transform="rotate(-90 182.3 111.3)">GND</text>
<text x="36.3" y="119.1">TMR_OUT_0</text>
<text x="43.3" y="114">ALE</text>
<text x="44" y="116.5">VCC</text>
<text x="62.4" y="119.1">A1</text>
<text x="62.4" y="116.5">A2</text>
<text x="62.4" y="114">A3</text>
<text x="133.2" y="117.2">~{S2}</text>
<text x="43.9" y="121.6">GND</text>
<text x="43.9" y="124.2">GND</text>
<text x="61.4" y="124.2">GND</text>
<text x="62.4" y="121.6">A0</text>
<text x="95.9" y="122.3">DRQ0</text>
<text x="133.2" y="122.3">~{RD}</text>
<text x="133.2" y="124.8">ALE</text>
<text x="223.6" y="125.4">UART1.INT</text>
<text x="224.2" y="120.4">RTC.~{IRQ}</text>
<text x="238.6" y="125.4">INT0</text>
<text x="95.9" y="127.3">DRQ1</text>
<text x="133.2" y="127.3">~{WR}</text>
<text x="223.6" y="129.9">UART2.INT</text>
<text x="239.6" y="129.9">INT2</text>
<text x="10.3" y="135.9">C</text>
<text x="97.8" y="137.5">GND</text>
<text x="133.2" y="132.4">DT/~{R}</text>
<text x="133.2" y="135">~{DEN}</text>
<text x="228.8" y="135">IRQ2</text>
<text x="238.6" y="135">INT1</text>
<text x="285.3" y="135.9">C</text>
<text x="43.3" y="143.2">AD2</text>
<text x="43.3" y="140.7">AD0</text>
<text x="62.4" y="140.7">AD1</text>
<text x="62.4" y="143.2">AD3</text>
<text x="136.4" y="140">~{UCS}</text>
<text x="136.4" y="142.6">~{LCS}</text>
<text x="228.8" y="139.4">IRQ3</text>
<text x="239.6" y="139.4">INT3</text>
<text x="43.3" y="145.8">AD4</text>
<text x="43.3" y="148.3">AD6</text>
<text x="62.4" y="145.8">AD5</text>
<text x="62.4" y="148.3">AD7</text>
<text x="97" y="145.1">INT0</text>
<text x="227.5" y="144.5">~{PCS0}</text>
<text x="227.5" y="148.9">~{PCS1}</text>
<text x="239.2" y="144.5">~{CS_S}</text>
<text x="239.2" y="148.9">~{CS_RTC}</text>
<text x="43.9" y="150.8">GND</text>
<text x="97" y="150.2">INT1</text>
<text x="97" y="155.3">INT2</text>
<text x="133.2" y="155.3">~{PCS0}</text>
<text x="97" y="160.4">INT3</text>
<text x="133.2" y="157.8">~{PCS1}</text>
<text x="133.2" y="168">~{PCS5}</text>
<text x="133.2" y="162.9">~{PCS3}</text>
<text x="133.2" y="165.4">~{PCS4}</text>
<text x="85.3" y="175.6">VCC</text>
<text x="85.3" y="178.1">VCC</text>
<text x="133.2" y="175.6">TMR_OUT_0</text>
<text x="10.3" y="185.9">D</text>
<text x="97.8" y="183.2">GND</text>
<text x="133.2" y="183.2">HLDA</text>
<text x="285.3" y="185.9">D</text>
<text x="118.2" y="192" transform="rotate(-90 118.2 192)">GND</text>
<text x="35" y="199.9">1</text>
<text x="85" y="199.9">2</text>
<text x="135" y="199.9">3</text>
<text x="185" y="199.9">4</text>
<text x="235" y="199.9">5</text>
<text x="285" y="199.9">6</text>
</g>
<g font-size="1.8" fill="#006464">
<text x="22.4" y="16.8">S1</text>
<text x="39" y="16.8">+5VD</text>
<text x="21.4" y="19.3">PWR</text>
<text x="44" y="22.6">C4</text>
<text x="54.8" y="23.1">C5</text>
<text x="75.8" y="23.1">C6</text>
<text x="97.3" y="23.1">C9</text>
<text x="117.8" y="23.1">C10</text>
<text x="43.9" y="25.1">PPWR</text>
<text x="56" y="25.7">100n/0.1u PWR</text>
<text x="76.9" y="25.7">100n/0.1u PWR</text>
<text x="98.5" y="25.7">100n/0.1u PWR</text>
<text x="118.8" y="25.7">100n/0.1u PWR</text>
<text x="38.7" y="32">GNDD</text>
<text x="114.7" y="31.4">J103</text>
<text x="114.9" y="33.9">80188</text>
<text x="49.9" y="40.9">PC/104 ISA</text>
<text x="52.6" y="38.3">J101</text>
<text x="184" y="39">J104</text>
<text x="184.2" y="41.5">256K ROM</text>
<text x="236.8" y="39">U101</text>
<text x="236.9" y="41.5">128K SRAM</text>
<text x="105.3" y="46">~{RES}</text>
<text x="115.6" y="47" transform="rotate(-90 115.6 47)">VCC</text>
<text x="120.6" y="47" transform="rotate(-90 120.6 47)">VCC</text>
<text x="123.8" y="46">RESET</text>
<text x="174.5" y="46.6">A0</text>
<text x="182.2" y="47.7" transform="rotate(-90 182.2 47.7)">VCC</text>
<text x="186.5" y="46.6">D0</text>
<text x="224.7" y="47.2">A0</text>
<text x="241.6" y="47.2">Q0</text>
<text x="79.8" y="51">22p XTAL</text>
<text x="93.8" y="51">C101</text>
<text x="105.3" y="53.6">X1</text>
<text x="122.3" y="48.5">CLKOUT</text>
<text x="126.1" y="53.6">AD0</text>
<text x="174.5" y="51.7">A2</text>
<text x="174.5" y="49.1">A1</text>
<text x="186.5" y="49.1">D1</text>
<text x="186.5" y="51.7">D2</text>
<text x="224.7" y="52.3">A2</text>
<text x="224.7" y="49.8">A1</text>
<text x="234.9" y="48.3" transform="rotate(-90 234.9 48.3)">VCC</text>
<text x="241.6" y="49.8">Q1</text>
<text x="241.6" y="52.3">Q2</text>
<text x="81.7" y="57.4">16MHz</text>
<text x="83.4" y="54.9">Y1</text>
<text x="105.3" y="58.7">X2</text>
<text x="126.1" y="58.7">AD2</text>
<text x="126.1" y="56.1">AD1</text>
<text x="174.5" y="59.3">A5</text>
<text x="174.5" y="56.8">A4</text>
<text x="174.5" y="54.2">A3</text>
<text x="186.5" y="54.2">D3</text>
<text x="186.5" y="56.8">D4</text>
<text x="186.5" y="59.3">D5</text>
<text x="224.7" y="59.9">A5</text>
<text x="224.7" y="57.4">A4</text>
<text x="224.7" y="54.9">A3</text>
<text x="241.6" y="54.9">Q3</text>
<text x="241.6" y="57.4">Q4</text>
<text x="241.6" y="59.9">Q5</text>
<text x="79.8" y="61.2">20p XTAL</text>
<text x="93.8" y="61.2">C102</text>
<text x="126.1" y="61.2">AD3</text>
<text x="126.1" y="63.7">AD4</text>
<text x="174.5" y="64.4">A7</text>
<text x="174.5" y="61.8">A6</text>
<text x="186.5" y="61.8">D6</text>
<text x="186.5" y="64.4">D7</text>
<text x="224.7" y="65">A7</text>
<text x="224.7" y="62.5">A6</text>
<text x="241.6" y="62.5">Q6</text>
<text x="241.6" y="65">Q7</text>
<text x="126.1" y="71.4">AD7</text>
<text x="126.1" y="68.8">AD6</text>
<text x="126.1" y="66.3">AD5</text>
<text x="174.5" y="69.5">A9</text>
<text x="174.5" y="66.9">A8</text>
<text x="224.7" y="70.1">A9</text>
<text x="224.7" y="67.6">A8</text>
<text x="239.2" y="70.1">~{CS1}</text>
<text x="97.2" y="76.4">ARDY</text>
<text x="98.6" y="73.9">R2</text>
<text x="127.4" y="76.4">A8</text>
<text x="174.5" y="72">A10</text>
<text x="174.5" y="74.5">A11</text>
<text x="174.5" y="77.1">A12</text>
<text x="224.7" y="72.6">A10</text>
<text x="224.7" y="75.2">A11</text>
<text x="224.7" y="77.7">A12</text>
<text x="239.7" y="77.7">~{WE}</text>
<text x="240" y="75.2">~{OE}</text>
<text x="240.5" y="72.6">CS2</text>
<text x="105.3" y="79">ARDY</text>
<text x="126.4" y="81.5">A10</text>
<text x="127.4" y="79">A9</text>
<text x="174.5" y="79.6">A13</text>
<text x="174.5" y="82.2">A14</text>
<text x="224.7" y="80.3">A13</text>
<text x="224.7" y="82.8">A14</text>
<text x="97.2" y="89.1">SRDY</text>
<text x="98.6" y="86.6">R3</text>
<text x="105.3" y="84.1">SRDY</text>
<text x="126.4" y="84.1">A11</text>
<text x="126.4" y="89.1">A13</text>
<text x="126.4" y="86.6">A12</text>
<text x="174.5" y="87.2">A16</text>
<text x="174.5" y="84.7">A15</text>
<text x="174.5" y="89.8">A17</text>
<text x="224.7" y="87.9">A16</text>
<text x="224.7" y="85.3">A15</text>
<text x="234.9" y="89.3" transform="rotate(-90 234.9 89.3)">GND</text>
<text x="126.4" y="94.2">A15</text>
<text x="126.4" y="91.7">A14</text>
<text x="174.5" y="94.9">~{PGM}</text>
<text x="95.9" y="100.6">JP101</text>
<text x="123.8" y="101.8">A17/S4</text>
<text x="123.8" y="99.3">A16/S3</text>
<text x="174.5" y="97.4">VPP</text>
<text x="174.5" y="99.9">~{CE}</text>
<text x="94.2" y="103.1">Enhanced</text>
<text x="105.3" y="106.9">~{TEST}</text>
<text x="123.8" y="106.9">A19/S6</text>
<text x="123.8" y="104.4">A18/S5</text>
<text x="174.5" y="102.5">~{OE}</text>
<text x="182.2" y="103.9" transform="rotate(-90 182.2 103.9)">GND</text>
<text x="126.1" y="112">~{S0}</text>
<text x="123.3" y="119.6">~{LOCK}</text>
<text x="126.1" y="114.5">~{S1}</text>
<text x="126.1" y="117.1">~{S2}</text>
<text x="105.3" y="122.2">DRQ0</text>
<text x="118.6" y="122.2">~{RD}/~{QSMD}</text>
<text x="122.1" y="124.7">ALE/QS0</text>
<text x="105.3" y="127.2">DRQ1</text>
<text x="121.3" y="127.2">~{WR}/QS1</text>
<text x="127.5" y="129.8">S7</text>
<text x="51" y="136.8">SYSBUS</text>
<text x="52.6" y="134.2">J102</text>
<text x="105.3" y="137.4">NMI</text>
<text x="124.2" y="132.3">DT/~{R}</text>
<text x="124.6" y="134.9">~{DEN}</text>
<text x="124.6" y="139.9">~{UCS}</text>
<text x="124.8" y="142.5">~{LCS}</text>
<text x="105.3" y="145">INT0</text>
<text x="123.4" y="147.6">~{MCS1}</text>
<text x="105.3" y="155.2">INT2/~{INTA0}</text>
<text x="105.3" y="150.1">INT1/~{SELECT}</text>
<text x="123.4" y="152.6">~{MCS3}</text>
<text x="123.4" y="150.1">~{MCS2}</text>
<text x="123.7" y="155.2">~{PCS0}</text>
<text x="105.3" y="160.3">INT3/~{INTA1}/IRQ</text>
<text x="123.7" y="157.7">~{PCS1}</text>
<text x="123.7" y="160.3">~{PCS2}</text>
<text x="120.9" y="167.9">~{PCS5}/A1</text>
<text x="123.7" y="165.3">~{PCS4}</text>
<text x="90.2" y="171.7">TMR0 &gt;</text>
<text x="92.2" y="169.2">R4</text>
<text x="120.9" y="170.4">~{PCS6}/A2</text>
<text x="105.3" y="175.5">TMR_IN_0</text>
<text x="105.3" y="178">TMR_IN_1</text>
<text x="119.2" y="175.5">TMR_OUT_0</text>
<text x="119.2" y="178">TMR_OUT_1</text>
<text x="136.5" y="179.3">TMR1 &gt;</text>
<text x="90.2" y="180.6">TMR1 &gt;</text>
<text x="92.2" y="183.1">R1</text>
<text x="105.3" y="183.1">HOLD</text>
<text x="118.1" y="184.5" transform="rotate(-90 118.1 184.5)">VSS</text>
<text x="124.8" y="183.1">HLDA</text>
</g>
<g font-size="1.8" fill="#a90000">
<text x="26.2" y="22.2">2</text>
<text x="26.2" y="24.8">1</text>
<text x="49.7" y="44.4">1</text>
<text x="49.7" y="47">3</text>
<text x="58.6" y="44.4">2</text>
<text x="58.6" y="47">4</text>
<text x="102.5" y="45.1">24</text>
<text x="114.7" y="42" transform="rotate(-90 114.7 42)">9</text>
<text x="119.8" y="42.5" transform="rotate(-90 119.8 42.5)">43</text>
<text x="130.5" y="47.6">56</text>
<text x="130.5" y="45.1">57</text>
<text x="171.7" y="45.7">12</text>
<text x="181.4" y="43.1" transform="rotate(-90 181.4 43.1)">32</text>
<text x="189.5" y="45.7">13</text>
<text x="221.9" y="46.3">12</text>
<text x="234.1" y="43.8" transform="rotate(-90 234.1 43.8)">32</text>
<text x="244.8" y="46.3">13</text>
<text x="49.7" y="49.5">5</text>
<text x="49.7" y="52.1">7</text>
<text x="58.6" y="49.5">6</text>
<text x="58.6" y="52.1">8</text>
<text x="102.5" y="52.7">59</text>
<text x="130.5" y="52.7">17</text>
<text x="171.7" y="50.8">10</text>
<text x="171.7" y="48.3">11</text>
<text x="172.2" y="53.3">9</text>
<text x="189.5" y="48.3">14</text>
<text x="189.5" y="50.8">15</text>
<text x="189.5" y="53.3">17</text>
<text x="221.9" y="51.4">10</text>
<text x="221.9" y="48.9">11</text>
<text x="222.4" y="54">9</text>
<text x="244.8" y="48.9">14</text>
<text x="244.8" y="51.4">15</text>
<text x="244.8" y="54">17</text>
<text x="49.2" y="57.1">11</text>
<text x="49.2" y="59.7">13</text>
<text x="49.7" y="54.6">9</text>
<text x="58.1" y="54.6">10</text>
<text x="58.1" y="57.1">12</text>
<text x="58.1" y="59.7">14</text>
<text x="102.5" y="57.8">58</text>
<text x="130.5" y="57.8">13</text>
<text x="130.5" y="55.2">15</text>
<text x="172.2" y="58.4">7</text>
<text x="172.2" y="55.9">8</text>
<text x="189.5" y="55.9">18</text>
<text x="189.5" y="58.4">19</text>
<text x="222.4" y="59">7</text>
<text x="222.4" y="56.5">8</text>
<text x="244.8" y="56.5">18</text>
<text x="244.8" y="59">19</text>
<text x="49.2" y="62.2">15</text>
<text x="49.2" y="64.8">17</text>
<text x="58.1" y="62.2">16</text>
<text x="58.1" y="64.8">18</text>
<text x="130.5" y="60.3">11</text>
<text x="131" y="65.4">6</text>
<text x="131" y="62.9">8</text>
<text x="172.2" y="63.5">5</text>
<text x="172.2" y="61">6</text>
<text x="189.5" y="61">20</text>
<text x="189.5" y="63.5">21</text>
<text x="222.4" y="64.1">5</text>
<text x="222.4" y="61.6">6</text>
<text x="244.8" y="61.6">20</text>
<text x="244.8" y="64.1">21</text>
<text x="49.2" y="67.3">19</text>
<text x="49.2" y="69.8">21</text>
<text x="58.1" y="67.3">20</text>
<text x="58.1" y="69.8">22</text>
<text x="131" y="70.5">2</text>
<text x="131" y="67.9">4</text>
<text x="171.7" y="71.1">23</text>
<text x="171.7" y="68.6">26</text>
<text x="171.7" y="66">27</text>
<text x="221.9" y="71.7">23</text>
<text x="221.9" y="69.2">26</text>
<text x="221.9" y="66.7">27</text>
<text x="244.8" y="69.2">22</text>
<text x="244.8" y="71.7">30</text>
<text x="49.2" y="72.4">23</text>
<text x="49.2" y="74.9">25</text>
<text x="49.2" y="77.5">27</text>
<text x="58.1" y="72.4">24</text>
<text x="58.1" y="74.9">26</text>
<text x="58.1" y="77.5">28</text>
<text x="130.5" y="75.6">16</text>
<text x="171.7" y="73.7">25</text>
<text x="172.2" y="76.2">4</text>
<text x="221.9" y="74.3">25</text>
<text x="222.4" y="76.8">4</text>
<text x="244.8" y="74.3">24</text>
<text x="244.8" y="76.8">29</text>
<text x="49.2" y="80">29</text>
<text x="49.2" y="82.5">31</text>
<text x="58.1" y="80">30</text>
<text x="58.1" y="82.5">32</text>
<text x="102.5" y="83.2">49</text>
<text x="102.5" y="78.1">55</text>
<text x="130.5" y="83.2">10</text>
<text x="130.5" y="80.6">12</text>
<text x="130.5" y="78.1">14</text>
<text x="171.7" y="78.7">28</text>
<text x="171.7" y="81.3">29</text>
<text x="172.2" y="83.8">3</text>
<text x="221.9" y="79.4">28</text>
<text x="222.4" y="81.9">3</text>
<text x="49.2" y="85.1">33</text>
<text x="49.2" y="87.6">35</text>
<text x="58.1" y="85.1">34</text>
<text x="58.1" y="87.6">36</text>
<text x="131" y="88.3">5</text>
<text x="131" y="85.7">7</text>
<text x="171.7" y="88.9">30</text>
<text x="172.2" y="86.4">2</text>
<text x="221.9" y="84.4">31</text>
<text x="222.4" y="87">2</text>
<text x="49.2" y="90.2">37</text>
<text x="49.2" y="92.7">39</text>
<text x="49.2" y="95.2">41</text>
<text x="58.1" y="90.2">38</text>
<text x="58.1" y="92.7">40</text>
<text x="58.1" y="95.2">42</text>
<text x="131" y="93.3">1</text>
<text x="131" y="90.8">3</text>
<text x="171.7" y="94">31</text>
<text x="234.1" y="92" transform="rotate(-90 234.1 92)">16</text>
<text x="49.2" y="97.8">43</text>
<text x="49.2" y="100.3">45</text>
<text x="58.1" y="97.8">44</text>
<text x="58.1" y="100.3">46</text>
<text x="130.5" y="101">67</text>
<text x="130.5" y="98.4">68</text>
<text x="171.7" y="99.1">22</text>
<text x="171.7" y="101.6">24</text>
<text x="172.2" y="96.5">1</text>
<text x="49.2" y="102.9">47</text>
<text x="49.2" y="105.4">49</text>
<text x="49.2" y="107.9">51</text>
<text x="58.1" y="102.9">48</text>
<text x="58.1" y="105.4">50</text>
<text x="58.1" y="107.9">52</text>
<text x="102.5" y="106">47</text>
<text x="130.5" y="106">65</text>
<text x="130.5" y="103.5">66</text>
<text x="181.4" y="106.6" transform="rotate(-90 181.4 106.6)">16</text>
<text x="49.2" y="110.5">53</text>
<text x="49.2" y="113">55</text>
<text x="58.1" y="110.5">54</text>
<text x="58.1" y="113">56</text>
<text x="130.5" y="111.1">52</text>
<text x="130.5" y="113.7">53</text>
<text x="49.2" y="115.6">57</text>
<text x="49.2" y="118.1">59</text>
<text x="58.1" y="115.6">58</text>
<text x="58.1" y="118.1">60</text>
<text x="130.5" y="118.7">48</text>
<text x="130.5" y="116.2">54</text>
<text x="49.2" y="120.6">61</text>
<text x="49.2" y="123.2">63</text>
<text x="58.1" y="120.6">62</text>
<text x="58.1" y="123.2">64</text>
<text x="102.5" y="121.3">18</text>
<text x="130.5" y="123.8">61</text>
<text x="130.5" y="121.3">62</text>
<text x="102.5" y="126.4">19</text>
<text x="130.5" y="131.4">40</text>
<text x="130.5" y="126.4">63</text>
<text x="130.5" y="128.9">64</text>
<text x="102.5" y="136.5">46</text>
<text x="130.5" y="134">39</text>
<text x="49.7" y="139.7">1</text>
<text x="49.7" y="142.2">3</text>
<text x="58.6" y="139.7">2</text>
<text x="58.6" y="142.2">4</text>
<text x="130.5" y="141.6">33</text>
<text x="130.5" y="139.1">34</text>
<text x="49.7" y="144.8">5</text>
<text x="49.7" y="147.3">7</text>
<text x="49.7" y="149.9">9</text>
<text x="58.1" y="149.9">10</text>
<text x="58.6" y="144.8">6</text>
<text x="58.6" y="147.3">8</text>
<text x="102.5" y="149.2">44</text>
<text x="102.5" y="144.1">45</text>
<text x="130.5" y="149.2">36</text>
<text x="130.5" y="146.7">37</text>
<text x="130.5" y="144.1">38</text>
<text x="102.5" y="154.3">42</text>
<text x="130.5" y="154.3">25</text>
<text x="130.5" y="151.8">35</text>
<text x="102.5" y="159.4">41</text>
<text x="130.5" y="156.8">27</text>
<text x="130.5" y="159.4">28</text>
<text x="130.5" y="161.9">29</text>
<text x="130.5" y="164.5">30</text>
<text x="130.5" y="167">31</text>
<text x="130.5" y="169.5">32</text>
<text x="102.5" y="174.6">20</text>
<text x="102.5" y="177.2">21</text>
<text x="130.5" y="174.6">22</text>
<text x="130.5" y="177.2">23</text>
<text x="102.5" y="182.2">50</text>
<text x="130.5" y="182.2">51</text>
<text x="117.2" y="187.3" transform="rotate(-90 117.2 187.3)">26</text>
</g>
<g font-size="1.8" fill="#0f0f0f">
<text x="97.2" y="52.6">X1</text>
<text x="97.2" y="57.7">X2</text>
</g>
<g font-size="1.8" fill="#0000c2">
<text x="219.1" y="112.3">might need a setup matrix here</text>
<text x="235.6" y="119.9">NMI maybe?</text>
</g>
<g font-size="1.1" fill="#a90000">
<text x="90.6" y="53.9" transform="rotate(-90 90.6 53.9)">1</text>
<text x="88.3" y="55.2">2</text>
<text x="90.6" y="57.7" transform="rotate(-90 90.6 57.7)">3</text>
<text x="92.7" y="55.2">4</text>
</g>
</svg>
